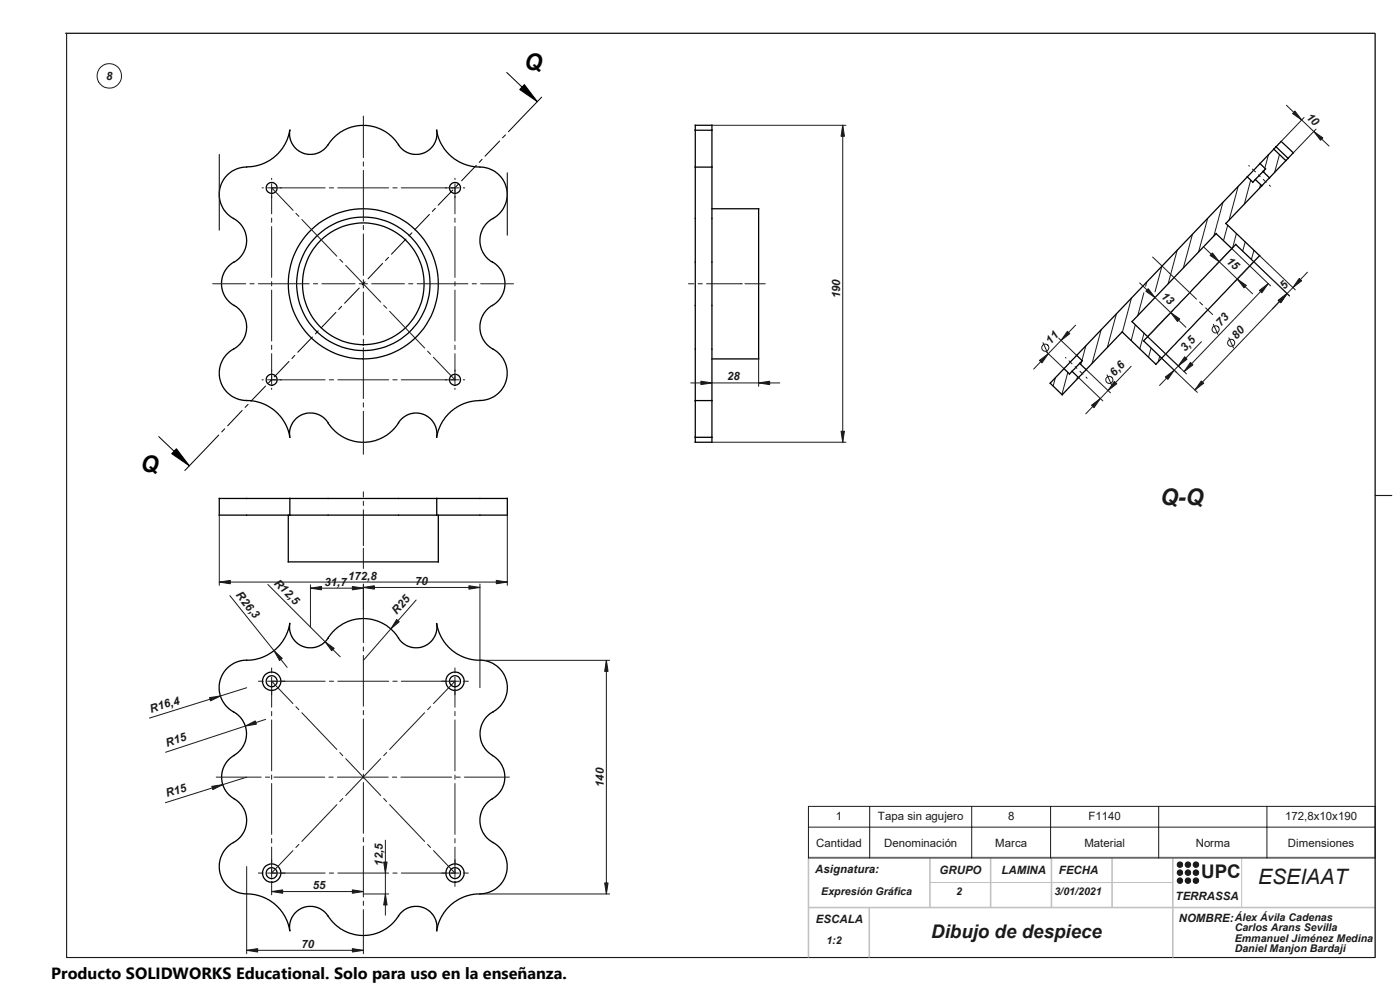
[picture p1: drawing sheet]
<svg xmlns="http://www.w3.org/2000/svg" width="420mm" height="297mm" viewBox="0 0 420 297" stroke-linecap="round" stroke-linejoin="round" font-family="sans-serif">
<g fill="none" stroke="#c0c0c0" stroke-width=".3">
<path d="M372.5 257v15M279 264.5h72.8"/>
<circle cx="354" cy="259.1" r=".8"/>
<circle cx="356.4" cy="259.1" r=".8"/>
<circle cx="358.8" cy="259.1" r=".8"/>
<circle cx="354" cy="263.9" r=".81"/>
<circle cx="354" cy="261.6" r=".8"/>
<circle cx="356.4" cy="263.9" r=".81"/>
<circle cx="356.4" cy="261.6" r=".8"/>
<circle cx="358.8" cy="263.9" r=".81"/>
<circle cx="358.8" cy="261.6" r=".8"/>
</g>
<g fill="#191924" stroke="#191924" stroke-width=".3">
<path d="M115.6 267.9l.5 3.3h-1z"/>
<path d="M115.1 258.4h1l-.5 3.3z"/>
<path d="M148.9 173.9l3.3 .6-3.3 .5z"/>
<path d="M65.8 174.5l3.3-.6v1.1z"/>
<path d="M210.3 114.3l3.3 .5-3.3 .5z"/>
<path d="M227.6 114.8l3.3-.5v1z"/>
<path d="M252.8 37.5l.5 3.4h-1z"/>
<path d="M252.3 129.2h1l-.5 3.3z"/>
<path d="M371.2 83.7l2.7 1.9-.7 .7z"/>
<path d="M363.7 75.8l2.1 2.6-2.8-1.9z"/>
<path d="M383.5 90l2.6-2-1.9 2.7z"/>
<path d="M389.8 83.4l.7 .8-2.6 2z"/>
<path d="M377.8 87l2.6-2-1.9 2.8z"/>
<path d="M357.1 108.6l.8 .7-2.7 2.1z"/>
<path d="M360.4 114.2l.7 .7-2.6 2z"/>
<path d="M344.5 86.5l2 2.7-2.8-1.9z"/>
<path d="M351.2 93.7l2.7 1.9-.7 .8z"/>
<path d="M355.4 106.9l.7 .8-2.6 2z"/>
<path d="M349.6 113l2.7-2-1.9 2.7z"/>
<path d="M320.2 99.3l.7 .7-2.6 2z"/>
<path d="M311.8 108l2.7-2-1.9 2.8z"/>
<path d="M327.4 121.5l2.7-2.1-1.9 2.8z"/>
<path d="M334.3 114.3l.7 .7-2.6 2.1z"/>
<path d="M394.1 39.4l2.7 1.9-.6 .7z"/>
<path d="M388.5 33.3l2 2.6-2.7-1.9z"/>
<path d="M63.5 235.7l3.3-.5-3 1.4z"/>
<path d="M73.6 217.6l3-1.5 .3 .9z"/>
<path d="M74 284.8l3.3-.5v1z"/>
<path d="M82.2 195l2.5 2.3-.8 .7z"/>
<path d="M97.5 192.4l2.7 1.9-.7 .7z"/>
<path d="M105.7 266.7l3.3 .5-3.3 .5z"/>
<path d="M181.4 264.6h1l-.5 3.3z"/>
<path d="M105.7 175.8l3.3 .5-3.3 .5z"/>
<path d="M105.7 284.3l3.3 .5-3.3 .5z"/>
<path d="M81.5 267.2l3.3-.5v1z"/>
<path d="M181.9 197.9l.5 3.3h-1z"/>
<path d="M62.9 209.1l3.3-.5-3 1.5z"/>
<path d="M93.1 176.3l3.3-.5v1z"/>
<path d="M109 176.1l3.3-.5v1z"/>
<path d="M140.7 175.6l3.3 .5-3.3 .5z"/>
<path d="M119 185.7l.8 .7-2.6 2.1z"/>
<circle cx="354" cy="259.2" r=".79"/>
<circle cx="356.4" cy="259.2" r=".79"/>
<circle cx="358.8" cy="259.1" r=".81"/>
<circle cx="353.9" cy="261.5" r=".8"/>
<circle cx="356.4" cy="261.5" r=".81"/>
<circle cx="358.8" cy="261.5" r=".79"/>
<circle cx="354" cy="263.9" r=".79"/>
<circle cx="356.4" cy="263.9" r=".81"/>
<circle cx="358.8" cy="263.9" r=".81"/>
</g>
<path d="M19.6 10h392.9v277" fill="none" stroke="#c0c0c0" stroke-width=".34"/>
<path d="M20 10v277h392.5M65.8 46.3v22.7M152.2 51.8v18.7M412.5 148.5h5" fill="none" stroke="#191924" stroke-width=".34"/>
<path d="M279 257v15M297.2 257v15M315.4 257v15M333.6 257v15M351.8 257v30M412.5 257h-170v30M242.5 272h170M260.8 272v15" fill="none" stroke="#c0c0c0" stroke-width=".47"/>
<path d="M19.6 10h392.9v277" fill="none" stroke="#191924" stroke-width=".38"/>
<g fill="none" stroke="#000" stroke-width=".38">
<path d="M131 39l.5 2.2 .7 1.8 1.6 2.3 2 2 2.1 1.3 1.8 .8 2.2 .5 4 .4 2.2 .9 2.1 1.7 1.4 2.3 .5 1.7v2.1l-.4 2-.7 1.4-1.7 2.1-2.3 1.5-1.2 1.1-1.2 1.9-.5 1.6-.1 2.5 .7 2.3 1.4 2 1.6 1.2M131 39v2l-.7 2.2-1.5 1.7-1.8 1-1.5 .4-2.7-.3-1.8-1-1.5-1.6M208.6 39v11.1M208.6 39v-1.5h5v1.5M208.6 39h5M213.6 39v11.1M74 50.1l-2.7 .4-1.5 .7-1.3 1-1.7 2.1-1 2.9 .1 2.4 1 2.8 1.7 2.1 2.3 1.5 1.5 1.5 1 1.6 .5 1.8 .1 2-.8 2.6-1.4 1.8-1.6 1.3M119.5 43.4l-2.2-2.7-2.8-1.9-3.5-1.1-3.4-.1-3.1 .8-2.6 1.4-2.3 2-2.1 2.8-1.5 1-1.7 .6h-2.2l-2.4-.9-1.5-1.4-1.2-2.3-.1-2.6-.7 2.7-.7 1.6-1.4 2-1.8 1.8-1.9 1.2-2 1-2.4 .6-2 .1M208.6 50.1v70M208.6 50.1h5M213.6 50.1v70M374.2 53l1.6 1.6 .8-.8"/>
<path d="M374.2 53l-51.2 53.5M376.6 53.8l1.9 1.9M378 49l-3.8 4M378 49l1.6 1.6-.7 .8M378.5 55.7l-10.8 11.3 10.2 9.6-1.8 1.8M378.9 51.4l1.9 1.9M378.9 51.4l-2.3 2.4M380.8 53.3l-2.3 2.4M382.1 44.7l3.6 3.4M382.1 44.7l-4.1 4.3M382.8 44l3.6 3.5M382.8 44l1.5-1.6 3.7 3.4-1.6 1.7"/>
<path d="M382.8 44l-.7 .7M385.7 48.1l-4.9 5.2M386.4 47.5l-.7 .6M70.2 78.5l-1.5 1.1-1.3 1.6-.8 2.3-.1 2.2 .3 1.5 .7 1.7 1.3 1.6 1.4 1.1M147.7 78.5l1.5 1.1 1 1.2 .9 1.9 .4 1.6-.1 2.1-1 2.5-1.3 1.6-1.4 1.1M213.6 62.6h14v45h-14M369.5 74.5l-4.7-4.5-25.2 26.4 4.7 4.5M369.5 74.5l1.2-1.2 5.4 5.1M369.5 74.5l-25.2 26.4M376.1 78.4l-27.6 29M70.2 91.5l1.6 1.3 1.4 1.8 .8 2.6-.1 2-.5 1.8-1 1.6-1.5 1.5-2.3 1.5-1.7 2.1-1 2.8-.1 2.4 1 2.9 1.7 2.1 1.3 1 1.5 .7 2.7 .4M147.7 91.5l-1.6 1.2-1.4 2-.7 2.3 .1 2.5 .5 1.6 1.2 1.9 1.2 1.1 2.3 1.5 1.7 2.1 1.1 2.8v2.4l-.9 2.9-1.7 2.1-1.4 1-1.5 .7-2.6 .4"/>
<path d="M319.2 110.5l1.6 1.6 .8-.8M319.2 110.5l-4.2 4.4 3.6 3.4 5-5.1M321.6 111.3l2 1.9M323 106.5l-3.8 4M323 106.5l1.7 1.6-.8 .8M323.9 108.9l-2.3 2.4M323.9 108.9l1.9 1.9M325.8 110.8l-2.2 2.4M344.3 100.9l-1.2 1.3 5.4 5.2M348.5 107.4l-1.7 1.8-10.2-9.7-10.8 11.3M74 120.1l2.1 .1 2.2 .5 1.8 .8 2.5 1.7 1.8 1.9 1.3 2 .7 1.8 .6 2.1M98.4 126.7l1.9 2.4 3 2.1 4 1.3h3.4l2.8-.8 2.6-1.3 2-1.7 2.2-3 1.7-1.2 1.7-.6h2.2l2.2 .8 1.7 1.6 .8 1.3 .4 1.3v2.1"/>
<path d="M98.4 126.7l-1.5-1.7-1.8-.9-2.7-.3-1.4 .3-1.9 1.1-1.4 1.7-.8 2.1 .1 2.1M144 120.1l-2.4 .2-2.3 .6-2.2 1.1-1.9 1.4-1.5 1.5-1.2 1.8-1 2.3-.5 2.1M208.6 120.1v11M208.6 131.1v1.4h5v-1.4M208.6 120.1h5M208.6 131.1h5M213.6 120.1v11M86.5 154.4v14h45v-14M87 154.4h44M87 149.4h44M87 149.4h-21.2v5h21.2M87 149.4v5"/>
<path d="M131 149.4h21.2v5h-21.2M131 149.4v5M74 197.9l-2.9 .5-2.5 1.4-1.9 2.3-.6 1.4-.4 1.9 .2 2.5 .9 2.2 1.4 1.9 2.7 1.9 1.3 1.2 1.2 2.1 .4 1.3 .1 2.3-.8 2.7-1.8 2.1-2.2 1.6-1.4 1.5-.9 1.8-.3 2.4 .3 2.1 .7 1.7 1.3 1.6 2.3 1.6 1.5 1.6 1 2 .4 2.1-.4 2.8-1.2 2.1-1.5 1.5-2.3 1.4-1.7 2.1-1 2.9-.1 2.4 1 2.9 1.7 2.1 1.3 1 1.5 .7 2.7 .4M131 186.9l-.1 2.5-1.1 2.4-1.6 1.4-2.4 .9h-2.2l-2-.8-1.6-1.4-1.2-1.7-1.3-1.5-2.5-1.8-3.5-1.3-2.9-.2-2.9 .4-2.8 1.1-2.6 1.9-2.3 3.1-1.1 1-2.2 1.1-2.3 .1-2.3-.7-2-1.7-1.1-2.4-.1-2.4-.5 2-.8 2.1-1.4 2-1.5 1.6-2.1 1.5-1.9 .9-2.2 .7-2.5 .2M131 186.9l.7 2.6 .8 1.6 1.5 2.3 1.6 1.5 1.9 1.3 2.1 .9 2.3 .6 2.1 .2M144 197.9l2.9 .5 2.4 1.4 1.9 2.3 .9 2.9v2.4l-.9 2.7-1.5 1.9-2.7 1.9-1.2 1.2-1.3 2-.5 2.1 .2 2.4 .7 1.9 1.7 2.1 2.2 1.6 1.1 1.1 .8 1.3 .7 2.2-.1 2.5-.8 2.4-1.4 1.6-2.8 2.2-1.1 1.2-1.1 2.5-.1 2.3 .4 2 .9 1.7 1.3 1.4 2.7 1.8 1.7 2.1 .7 1.5 .4 2v1.8l-.3 1.5-.6 1.4-1 1.3-2.1 1.8-2.8 1-3.4 .3-2.1 .5-2 .9-2 1.3-2.1 2-1.3 2-.9 2.1-.5 2v-2l-.7-2.2-1.5-1.7-1.8-1-1.5-.3-2.7 .2-1.8 1-1.5 1.6M74 267.9l2 .2 2.4 .5 2 1 1.9 1.2 1.8 1.9 1.4 2 .7 1.6 .7 2.6 .1-2.5 1.2-2.4 1.5-1.4 2.4-.9h2.2l1.7 .6 1.5 1 2.2 2.9 2.2 2 2.7 1.4 3.2 .7 1.7 .1 2.3-.3 3-1.1 2.5-1.8 2.2-2.6"/>
<circle cx="81.5" cy="56.3" r="1.65"/>
<circle cx="136.5" cy="56.3" r="1.65"/>
<circle cx="109" cy="85.1" r="18.3"/>
<circle cx="109" cy="85.1" r="20"/>
<circle cx="109" cy="85.1" r="22.5"/>
<circle cx="81.5" cy="113.8" r="1.66"/>
<circle cx="136.5" cy="113.8" r="1.66"/>
<circle cx="81.5" cy="204.2" r="2.75"/>
<circle cx="81.5" cy="204.2" r="1.65"/>
<circle cx="136.5" cy="204.2" r="2.75"/>
<circle cx="136.5" cy="204.2" r="1.65"/>
<circle cx="81.5" cy="261.7" r="2.75"/>
<circle cx="81.5" cy="261.7" r="1.65"/>
<circle cx="136.5" cy="261.7" r="2.75"/>
<circle cx="136.5" cy="261.7" r="1.65"/>
</g>
<g fill="none" stroke="#191924" stroke-width=".3">
<path d="M109 34.8v12.4M213.6 37.5h40.2M252.8 37.5v95M385.9 31.5l12.8 12.3M391.2 35.2l-6.9 7.2M394.8 38.7l-6.8 7.1M78.6 56.3h.4M80.3 56.3h17.2M81.5 56.3l6.4 6.7M81.5 53.4v.4M81.5 55.1v9M98.8 56.3h1.3"/>
<path d="M101.3 56.3h15.3M109 48.5v1.3M109 51.1v15.2M117.9 56.3h1.2M120.4 56.3h17.4M136.5 53.4v.4M136.5 55.1v9M139 56.3h.4M371.4 55.9l-2.7 10.1M374.6 49.6l.2 .2M375.2 54l-1.9 7.2M375.7 50.7l.9 .8"/>
<path d="M377.5 52.4l.5 .5M378.2 55.3l-.3 1.1M379 53.8l.9 .9M379.3 51l-.2 .6M380.5 46.4l-1.1 4M380.8 55.5l.3 .3M383.8 46.3l-1.4 5.3M81.5 65.4v1.2M81.5 67.9v15.2M88.8 63.9l.9 1M90.6 65.8l10.4 11M101.9 77.7l.9 .9"/>
<path d="M103.7 79.5l10.5 11.1M109 67.6v1.2M109 70.1v12.4M136.5 65.4v1.2M136.5 67.9v15.2M345.8 77l4.2 4M348.6 79.8l-2.1 7.7M353.1 75l-2.7 10M357.7 70.2l-2.7 10.1M361.1 74.1l14.7 14M362.3 65.4l-2.7 10.1M365 79.2l4.5-4.7 11.7 11.2"/>
<path d="M366.9 60.7l-2.7 10M368.3 67.5l-1.3 4.7M370.9 70l-1.1 4.3M373.5 72.5l-.7 2.8M376.2 75l-.8 2.8M377.9 76.6l10.7 10.3M63.8 85h9.9M75 85h1.2M77.5 85h15.3M81.5 84.4v1.3M81.5 87v15.2M94 85h1.3"/>
<path d="M96.6 85h9.9M107.7 85h2.5M109 83.8v2.5M109 87.5v12.9M111.5 85h9.8M115.1 91.5l.9 .9M116.9 93.3l10.5 11M122.6 85h1.3M125.1 85h15.3M136.5 84.4v1.3M136.5 87v15.2M141.6 85h1.3"/>
<path d="M144.2 85h9.9M206.5 85h1.7M209.4 85h1.3M212 85h10.7M223.5 85h6.1M322.7 97.5l-12.6 13.1M330.3 98.8l-2.7 10.1M334.9 94.1l-2.7 10M339.4 89.3l-2.7 10.2M340.6 97.4l-1.3 4.7M341.9 84.8l13.9 13.3M343.2 87.8l-1.9 6.8"/>
<path d="M343.2 99.9l-1.3 4.7M344 84.5l-.3 1.3M350.1 81.2l8.8 8.5M351.9 93l-7.6 7.9M359.9 90.6l.9 .8M361.7 92.3l2.1 2M364 97.2l1.4 3M370.5 84.4l5.6-6 10.7 10.3M380.4 85l-25.2 26.4M386.1 88l-4.4 4.6M386.1 88l-27.6 28.9M392.2 81.6l-6.1 6.4"/>
<path d="M78.6 113.8h.4M80.3 113.8h17.2M81.5 103.5v1.2M81.5 106v9.1M81.5 116.3v.4M98.8 113.8h1.3M101.3 113.8h15.3M109 101.7v1.3M109 104.2v15.3M117.9 113.8h1.2M120.4 113.8h17.4M128.3 105.2l.9 1"/>
<path d="M130 107.1l6.5 6.7M136.5 103.5v1.2M136.5 106v9.1M136.5 116.3v.4M139 113.8h.4M207.2 114.8h26.7M227.6 107.6v8.2M312.9 102.7l1.3 3M313.8 105.3l5.4 5.2M316.6 113.2l-.7 2.5M317.6 101.3l5.4 5.2M319.6 107.1l.2 .2"/>
<path d="M320.3 111.6l-1.7 6.6M320.7 108.2l.9 .9M322.5 109.9l.5 .5M323.3 112.9l-.3 .8M323.6 113.2l7.2 6.9M324 111.3l.9 .8M324.5 108.2l-.3 1.1M325.8 103.6l-1.2 4.4M325.8 113l.3 .4M325.8 110.8l7.3 6.9M332.1 112.4l1.4 3M339.3 109.8l-13.6 14.2"/>
<path d="M344.3 100.9l11.6 11.2M344.3 100.9l9.9 9.5M345.3 104.3l-.7 2.8M347.9 106.8l-.4 1.6M353 111.6l-4.5-4.2 10.7 10.2M360.4 102.4l-12.5 13.1M368.6 101.3l1.4 3M109 120.7v1.3M109 123.3v12.8M213.6 132.5h40.2M65.8 154.4v21M109 147.4v1.6"/>
<path d="M109 150.2v1.3M109 152.8v10.7M152.2 154.4v21M65.8 174.5h86.4M69 178.5l17.1 21.5M80.3 175.2l21.8 21.6M93.1 175.3v12.6M93.1 176.3h15.9M109 164.3v6.1M109 175v17.6M109 176.1h35M124.8 179.8l-15.8 18.1"/>
<path d="M144 175v31.1M109 193.9v1.3M109 196.4v15.3M144 197.9h38.9M181.9 197.9v70M74 206.1l-29.2 9.1M77.5 204.2h1.5M79.7 215.6l-30 9.9M80.3 204.2h17.2M81.4 204.1l6.5 6.8M81.5 200.2v1.5M81.5 202.9v9.1"/>
<path d="M81.5 213.2v1.3M81.5 215.8v15.2M88.8 211.8l.9 .9M90.6 213.6l10.4 11M98.8 204.2h1.3M101.3 204.2h15.3M109 212.9v1.3M109 215.5v15.2M117.9 204.2h1.2M120.4 204.2h17.4M127.4 213.6l-10.5 11M129.2 211.8l-.9 .9"/>
<path d="M136.5 200.2v1.5M136.5 202.9v9.1M136.5 213.2v1.3M136.5 215.8v15.2M136.5 204.2l-6.5 6.7M139 204.2h1.5M64.9 232.9h13.5M74 232.9l-24.4 7.7M79.6 232.9h1.3M81.5 232.3v1.3M81.5 234.8v15.3M82.2 232.9h15.2"/>
<path d="M98.7 232.9h1.2M101.2 232.9h15.3M101.9 225.6l.9 .9M102.8 239.3l-.9 .9M103.7 227.4l10.5 11M109 232v1.3M109 234.5v15.3M114.2 227.4l-10.5 11M115.1 239.3l.9 .9M116 225.6l-.9 .9M117.7 232.9h1.3M120.3 232.9h15.2"/>
<path d="M136.5 232.3v1.3M136.5 234.8v15.3M136.8 232.9h1.2M139.3 232.9h13.5M74 259.7v26.1M81.5 251.3v1.3M81.5 253.9v9M87.9 254.9l-6.5 6.8M89.7 253.1l-.9 .9M101 241.2l-10.4 11M109 251v1.3M109 253.6v15.2"/>
<path d="M115.6 251.8v22.5M116.9 241.2l10.5 11M128.3 253.1l.9 .9M130 254.9l6.5 6.8M136.5 251.3v1.3M136.5 253.9v9M242.5 241.7h170v15.4h-170zM242.5 247.9h170M260.9 241.7v15.4M291.5 241.7v15.4M315.2 241.7v15.4M347.6 241.7v15.4"/>
<path d="M380.1 241.7v15.4M77.5 261.7h1.5M80.3 261.7h17.2M81.5 264.2v4M81.5 267.2h27.5M98.8 261.7h1.3M101.3 261.7h15.3M109 267.9h7.6M109 270.1v1.3M109 272.6v13.2M117.9 261.7h1.2M120.4 261.7h17.4"/>
<path d="M136.5 264.2v1.5M139 261.7h1.5M144 267.9h38.9M74 284.8h35"/>
<circle cx="32.8" cy="22.8" r="3.7"/>
<circle cx="364.7" cy="98.7" r="1.06"/>
<circle cx="313.6" cy="104.2" r="1.08"/>
<circle cx="332.8" cy="113.8" r="1.09"/>
<circle cx="369.3" cy="102.7" r="1.06"/>
</g>
<path d="M157.3 25.4l3.9 5.1-5.3-3.7zM52.9 134.5l3.9 5.1-5.3-3.6z" fill="#000" stroke="#000" stroke-width=".3"/>
<g fill="none" stroke="#000" stroke-width=".3">
<path d="M152 21.7l9.2 8.8M162.6 29l-10.1 10.5M135.8 56.9l-4.4 4.6M137.6 55.1l-.9 .9M142.9 49.6l-4.4 4.6M144.6 47.8l-.8 .9M149.9 42.2l-4.4 4.6M151.6 40.4l-.9 .9M114.8 79l-4.4 4.6M116.5 77.1l-.8 1M121.8 71.6l-4.4 4.6M123.6 69.8l-.9 .9"/>
<path d="M128.8 64.3l-4.4 4.6M130.6 62.4l-.9 1M95.5 99.1l-.9 1M100.8 93.6l-4.4 4.7M102.5 91.8l-.9 1M107.8 86.3l-4.4 4.6M109.5 84.5l-.9 .9M79.7 115.7l-4.4 4.6M81.4 113.8l-.8 1M86.7 108.3l-4.4 4.6M88.4 106.5l-.8 .9M93.7 101l-4.4 4.6"/>
<path d="M47.6 130.9l9.2 8.7M65.6 130.4l-10.2 10.7M67.4 128.5l-.9 1M72.6 123l-4.3 4.6M74.4 121.2l-.9 .9"/>
</g>
<path d="M15.4 288.1h147.9v8.9h-147.9z" fill="#fff"/>
<g font-size="6.9">
<text x="157.4" y="21.1">Q</text>
<text x="42.2" y="141.4">Q</text>
</g>
<text font-size="6.9" fill="#191924" x="348.1" y="151.4">Q-Q</text>
<text font-size="6.3" fill="#191924" x="377.4" y="264.8">ESEIAAT</text>
<g font-size="5.6" fill="#191924">
<text x="360.3" y="263.2">UPC</text>
<text x="279.4" y="281.2">Dibujo de despiece</text>
</g>
<text font-size="4.9" x="15.4" y="293.3">Producto SOLIDWORKS Educational. Solo para uso en la enseñanza.</text>
<g font-size="3.4" fill="#191924">
<text x="31.8" y="23.9">8</text>
<text x="391.7" y="35.2" transform="rotate(44 391.7 35.2)">10</text>
<text x="367.8" y="78.5" transform="rotate(44 367.8 78.5)">15</text>
<text x="252" y="89.4" transform="rotate(-90 252 89.4)">190</text>
<text x="348.1" y="88.9" transform="rotate(44 348.1 88.9)">13</text>
<text x="385.3" y="86.9" transform="rotate(-46 385.3 86.9)">5</text>
<text x="366.3" y="97.9" transform="rotate(-46 366.3 97.9)">73</text>
<text x="370.9" y="101.9" transform="rotate(-46 370.9 101.9)">80</text>
<text x="315.2" y="103.3" transform="rotate(-46 315.2 103.3)">11</text>
<text x="355.5" y="105.6" transform="rotate(-46 355.5 105.6)">3,5</text>
<text x="334.4" y="113" transform="rotate(-46 334.4 113)">6,6</text>
<text x="218.1" y="114">28</text>
<text x="104.4" y="173.7">172,8</text>
<text x="70.6" y="178.4" transform="rotate(51 70.6 178.4)">R26,3</text>
<text x="82" y="174.9" transform="rotate(45 82 174.9)">R12,5</text>
<text x="97.3" y="175.5">31,7</text>
<text x="124.6" y="175.3">70</text>
<text x="119" y="184.4" transform="rotate(-49 119 184.4)">R25</text>
<text x="45.3" y="213.7" transform="rotate(-17 45.3 213.7)">R16,4</text>
<text x="50.2" y="223.9" transform="rotate(-18 50.2 223.9)">R15</text>
<text x="50.1" y="239" transform="rotate(-17 50.1 239)">R15</text>
<text x="181.1" y="235.9" transform="rotate(-90 181.1 235.9)">140</text>
<text x="250.7" y="245.7">1</text>
<text x="263.4" y="245.7">Tapa sin agujero</text>
<text x="302.4" y="245.7">8</text>
<text x="326.5" y="245.7">F1140</text>
<text x="385.5" y="245.7">172,8x10x190</text>
<text x="244.8" y="253.7">Cantidad</text>
<text x="265.2" y="253.7">Denominación</text>
<text x="298.6" y="253.7">Marca</text>
<text x="325.3" y="253.7">Material</text>
<text x="358.7" y="253.7">Norma</text>
<text x="386.4" y="253.7">Dimensiones</text>
<text x="114.8" y="259.4" transform="rotate(-90 114.8 259.4)">12,5</text>
<text x="244.6" y="261.7">Asignatura:</text>
<text x="281.9" y="261.9">GRUPO</text>
<text x="300.4" y="261.9">LAMINA</text>
<text x="317.7" y="261.9">FECHA</text>
<text x="93.8" y="266.4">55</text>
<text x="352.7" y="269.7">TERRASSA</text>
<text x="244.8" y="276.6">ESCALA</text>
<text x="353.6" y="276.2">NOMBRE:Álex Ávila Cadenas</text>
<text x="90.4" y="284.1">70</text>
</g>
<g font-size="3.2" fill="#191924">
<text x="246.4" y="268.1">Expresión Gráfica</text>
<text x="286.8" y="268.1">2</text>
<text x="316.3" y="268.1">3/01/2021</text>
<text x="370.4" y="279.1">Carlos Arans Sevilla</text>
<text x="247.9" y="283">1:2</text>
<text x="370.4" y="282.3">Emmanuel Jiménez Medina</text>
<text x="370.4" y="285.5">Daniel Manjon Bardaji</text>
</g>
</svg>
